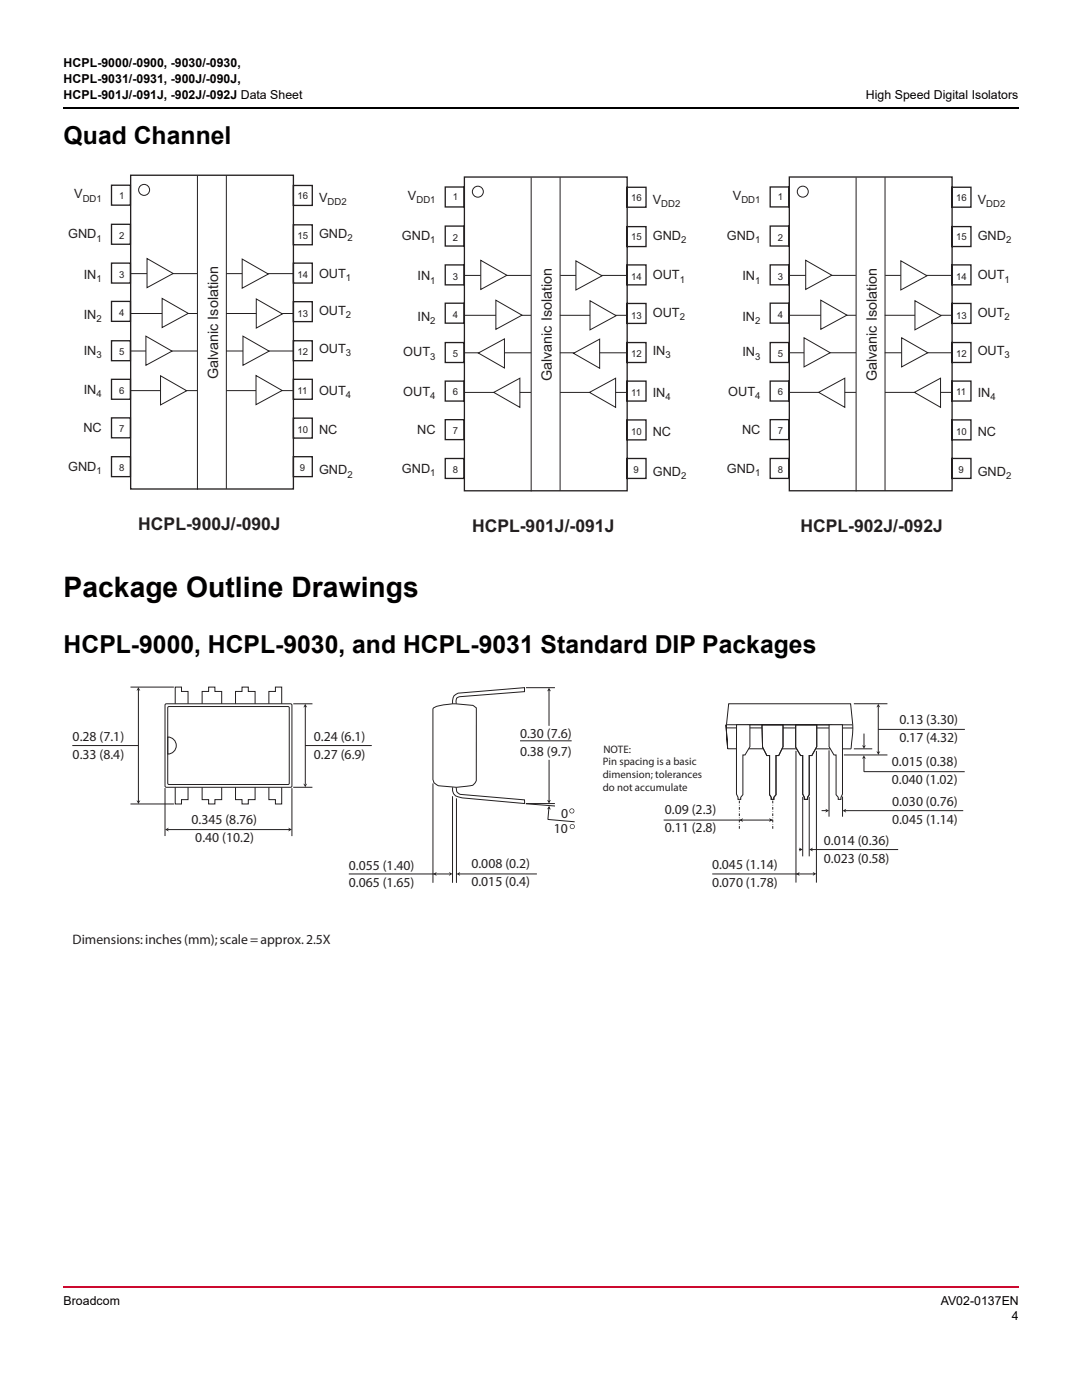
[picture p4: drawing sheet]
<svg xmlns="http://www.w3.org/2000/svg" width="216mm" height="279mm" viewBox="0 0 216 279" stroke-linecap="round" stroke-linejoin="round" font-family="sans-serif">
<path d="M12.5 256.7h.2v.3h-.2z" fill="#cc092f"/>
<path d="M12.7 256.9h190.7" fill="none" stroke="#cc092f" stroke-width=".36"/>
<path d="M12.5 21.4h.2v.4h-.2z" fill="#000"/>
<path d="M12.7 21.6h190.7" fill="none" stroke="#000" stroke-width=".36"/>
<path d="M13 33.9h189.5v73.5h-189.5z" fill="#fff"/>
<g fill="none" stroke="#231f20" stroke-width=".26">
<path d="M22.2 37h3.8v3.9h-3.8zM26.1 35h32.4v62.6h-32.4zM58.5 37h3.8v4h-3.8zM22.2 44.8h3.8v3.9h-3.8zM22.2 52.5h3.8v4h-3.8zM58.5 52.5h3.8v4h-3.8zM58.5 44.9h3.8v3.9h-3.8zM22.2 60.2h3.8v3.9h-3.8zM22.2 68h3.8v4h-3.8zM22.2 75.7h3.8v4h-3.8zM58.5 75.7h3.8v4h-3.8zM58.5 68h3.8v4h-3.8z"/>
<path d="M58.5 60.2h3.8v4h-3.8zM22.2 83.4h3.8v4h-3.8zM22.2 91.1h3.8v4h-3.8zM58.5 91.1h3.8v4h-3.8zM58.5 83.4h3.8v4h-3.8z"/>
</g>
<g fill="none" stroke="#231f20" stroke-width=".2">
<path d="M39.4 35.1v62.6M45.2 35v62.6M26 54.6h13.3M45.2 54.6h13.3M26 70h13.4M26.1 78h13.3M26.1 62.6h13.3M45.1 70h13.4M45.1 62.6h13.4M45.2 78h13.2"/>
<circle cx="28.8" cy="37.9" r="1.1"/>
</g>
<path d="M29.3 51.6l5.3 3-5.3 2.8z" fill="#fff"/>
<path d="M29.3 51.6l5.3 3-5.3 2.8z" fill="none" stroke="#231f20" stroke-width=".2"/>
<path d="M32.4 59.6l5.2 2.9-5.2 2.9z" fill="#fff"/>
<path d="M32.4 59.6l5.2 2.9-5.2 2.9z" fill="none" stroke="#231f20" stroke-width=".2"/>
<path d="M48.3 51.7l5.2 3-5.2 2.8z" fill="#fff"/>
<path d="M48.3 51.7l5.2 3-5.2 2.8z" fill="none" stroke="#231f20" stroke-width=".2"/>
<path d="M51.1 59.7l5.3 2.9-5.3 2.9z" fill="#fff"/>
<path d="M51.1 59.7l5.3 2.9-5.3 2.9z" fill="none" stroke="#231f20" stroke-width=".2"/>
<path d="M48.5 67.1l5.2 3-5.2 2.8z" fill="#fff"/>
<path d="M48.5 67.1l5.2 3-5.2 2.8z" fill="none" stroke="#231f20" stroke-width=".2"/>
<path d="M29.1 67.1l5.2 3-5.2 2.8z" fill="#fff"/>
<path d="M29.1 67.1l5.2 3-5.2 2.8z" fill="none" stroke="#231f20" stroke-width=".2"/>
<path d="M32 75l5.2 3-5.2 2.8z" fill="#fff"/>
<path d="M32 75l5.2 3-5.2 2.8z" fill="none" stroke="#231f20" stroke-width=".2"/>
<path d="M51.1 74.9l5.2 3-5.2 2.9z" fill="#fff"/>
<g fill="none" stroke="#231f20" stroke-width=".2">
<path d="M106 35.4v62.7M111.8 35.4v62.5M92.6 55h13.3M111.8 55h13.3M51.1 74.9l5.2 3-5.2 2.9zM92.6 70.4h13.4M92.7 78.3h13.3M92.7 62.9h13.3M111.7 62.9h13.4M111.7 70.4h13.4M111.8 78.3h13.2"/>
<circle cx="95.3" cy="38.3" r="1.1"/>
</g>
<g fill="none" stroke="#231f20" stroke-width=".26">
<path d="M88.8 37.3h3.8v4h-3.8zM92.7 35.3h32.4v62.6h-32.4zM125.1 37.4h3.8v4h-3.8zM88.8 45.1h3.8v4h-3.8zM88.8 52.9h3.8v4h-3.8zM125.1 52.9h3.8v3.9h-3.8zM125.1 45.2h3.8v4h-3.8zM88.8 60.5h3.8v4h-3.8zM88.8 68.4h3.8v3.9h-3.8zM88.8 76.1h3.8v3.9h-3.8zM125.1 76.1h3.8v3.9h-3.8zM125.1 68.4h3.8v3.9h-3.8z"/>
<path d="M125.1 60.6h3.8v3.9h-3.8zM88.8 83.8h3.8v3.9h-3.8zM88.8 91.5h3.8v4h-3.8zM125.1 91.5h3.8v4h-3.8zM125.1 83.8h3.8v4h-3.8z"/>
</g>
<path d="M95.9 52l5.2 2.9-5.2 2.9z" fill="#fff"/>
<path d="M95.9 52l5.2 2.9-5.2 2.9z" fill="none" stroke="#231f20" stroke-width=".2"/>
<path d="M98.9 59.9l5.3 3-5.3 2.8z" fill="#fff"/>
<path d="M98.9 59.9l5.3 3-5.3 2.8z" fill="none" stroke="#231f20" stroke-width=".2"/>
<path d="M114.9 52.1l5.2 2.9-5.2 2.9z" fill="#fff"/>
<path d="M114.9 52.1l5.2 2.9-5.2 2.9z" fill="none" stroke="#231f20" stroke-width=".2"/>
<path d="M117.7 60l5.2 3-5.2 2.8z" fill="#fff"/>
<path d="M117.7 60l5.2 3-5.2 2.8z" fill="none" stroke="#231f20" stroke-width=".2"/>
<path d="M95.4 70.5l5.3-2.9v5.8z" fill="#fff"/>
<path d="M95.4 70.5l5.3-2.9v5.8z" fill="none" stroke="#231f20" stroke-width=".2"/>
<path d="M98.5 78.3l5.2-2.8v5.8z" fill="#fff"/>
<path d="M98.5 78.3l5.2-2.8v5.8z" fill="none" stroke="#231f20" stroke-width=".2"/>
<path d="M117.6 78.3l5.2-2.8v5.8z" fill="#fff"/>
<path d="M117.6 78.3l5.2-2.8v5.8z" fill="none" stroke="#231f20" stroke-width=".2"/>
<path d="M114.4 70.5l5.3-2.8v5.8z" fill="#fff"/>
<g fill="none" stroke="#231f20" stroke-width=".2">
<path d="M170.8 35.4v62.7M176.6 35.4v62.5M157.4 55h13.4M176.6 55h13.4M114.4 70.5l5.3-2.8v5.8zM157.4 70.4h13.4M157.5 78.3h13.3M157.6 62.9h13.2M176.6 62.9h13.3M176.6 70.4h13.3M176.6 78.3h13.3"/>
<circle cx="160.2" cy="38.3" r="1.1"/>
</g>
<g fill="none" stroke="#231f20" stroke-width=".26">
<path d="M153.7 37.3h3.7v4h-3.7zM157.5 35.3h32.5v62.6h-32.5zM190 37.4h3.7v3.9h-3.7zM153.7 45.1h3.7v4h-3.7zM153.7 52.9h3.7v3.9h-3.7zM190 52.9h3.7v3.9h-3.7zM190 45.2h3.7v4h-3.7zM153.7 60.5h3.7v4h-3.7zM153.7 68.4h3.7v3.9h-3.7zM153.7 76.1h3.7v3.9h-3.7zM190 76.1h3.7v3.9h-3.7zM190 68.4h3.7v3.9h-3.7z"/>
<path d="M190 60.6h3.7v3.9h-3.7zM153.7 83.7h3.7v4h-3.7zM153.7 91.5h3.7v4h-3.7zM190 91.5h3.7v4h-3.7zM190 83.8h3.7v4h-3.7z"/>
</g>
<path d="M160.8 51.9l5.2 3-5.2 2.9z" fill="#fff"/>
<path d="M160.8 51.9l5.2 3-5.2 2.9z" fill="none" stroke="#231f20" stroke-width=".2"/>
<path d="M163.8 59.9l5.2 3-5.2 2.8z" fill="#fff"/>
<path d="M163.8 59.9l5.2 3-5.2 2.8z" fill="none" stroke="#231f20" stroke-width=".2"/>
<path d="M179.8 52.1l5.2 2.9-5.2 2.9z" fill="#fff"/>
<path d="M179.8 52.1l5.2 2.9-5.2 2.9z" fill="none" stroke="#231f20" stroke-width=".2"/>
<path d="M182.6 60l5.2 3-5.2 2.8z" fill="#fff"/>
<path d="M182.6 60l5.2 3-5.2 2.8z" fill="none" stroke="#231f20" stroke-width=".2"/>
<path d="M163.4 78.3l5.2-2.8v5.8z" fill="#fff"/>
<path d="M163.4 78.3l5.2-2.8v5.8z" fill="none" stroke="#231f20" stroke-width=".2"/>
<path d="M182.5 78.3l5.2-2.8v5.8z" fill="#fff"/>
<path d="M182.5 78.3l5.2-2.8v5.8z" fill="none" stroke="#231f20" stroke-width=".2"/>
<path d="M160.4 67.4l5.3 3-5.3 2.8z" fill="#fff"/>
<path d="M160.4 67.4l5.3 3-5.3 2.8z" fill="none" stroke="#231f20" stroke-width=".2"/>
<path d="M179.9 67.4l5.2 3-5.2 2.8z" fill="#fff"/>
<path d="M179.9 67.4l5.2 3-5.2 2.8z" fill="none" stroke="#231f20" stroke-width=".2"/>
<path d="M13 135.4h181.2v54.8h-181.2z" fill="#fff"/>
<path d="M26 137.1h8.7M27.6 137.6v22.5M86.5 141.3a10.9 10.9 0 0 1 4.4-.8l3.4 .3 .7 .5v14.5a1.76 1.76 0 0 1-1.9 1.1 14.3 14.3 0 0 1-5.8-.2 1.26 1.26 0 0 1-.9-1.1v-14.1zM90.3 157.1a1.51 1.51 0 0 0 1.1 1.9l.8 .2 12.5 1.2v-.8l-12.9-1.1-.7-.6-.1-.8M91 140.4v-.6a.68 .68 0 0 1 .8-.8l12.9-1v-.8l-13.3 1.1a1.63 1.63 0 0 0-1.1 2.2M26 160.5h8.7" fill="none" stroke="#231f20" stroke-width=".2"/>
<path d="M27.6 137.1l.4 .8-.4-.3-.4 .3z" fill="#231f20"/>
<path d="M86.4 156.3v19.9M90.3 158.9v17.3" fill="none" stroke="#231f20" stroke-width=".2"/>
<path d="M86.4 174.4l.7-.4-.2 .4 .2 .4z" fill="#231f20"/>
<path d="M69.6 174.4h20.1" fill="none" stroke="#231f20" stroke-width=".2"/>
<path d="M89.6 174l.7 .4-.7 .4 .2-.4z" fill="#231f20"/>
<path d="M91.1 159.3v16.9M91.6 174.4h15.5" fill="none" stroke="#231f20" stroke-width=".2"/>
<path d="M91.1 174.4l.7-.4-.2 .4 .2 .4z" fill="#231f20"/>
<path d="M105 137.2h5.7M109.6 137.6v7.3M105 160.4h5.7M109.3 163.5l5.4 .5" fill="none" stroke="#231f20" stroke-width=".2"/>
<g fill="#231f20">
<path d="M109.2 159.6l.4 .2 .3-.2-.3 .8z"/>
<path d="M109.5 137.2l.4 .8-.4-.2-.3 .2z"/>
<path d="M113.7 161.8a.4 .4 0 0 1 .8 0 .4 .4 0 0 1-.8 0zM113.6 161.8a.5 .5 0 0 0 1 0 .5 .5 0 0 0-1 0z" fill-rule="evenodd"/>
<path d="M113.8 165a.4 .4 0 0 1 .8 0 .4 .4 0 0 1-.8 0zM113.7 165a.5 .5 0 0 0 1 0 .5 .5 0 0 0-1 0z" fill-rule="evenodd"/>
</g>
<path d="M58.5 140.5h3.8M60.9 140.9v15.6M62.3 157.1h-3.8M103.8 147.8h10.3" fill="none" stroke="#231f20" stroke-width=".2"/>
<g fill="#231f20">
<path d="M60.9 140.5l.4 .7-.4-.2-.4 .2z"/>
<path d="M60.5 156.4l.4 .2 .4-.2-.4 .7z"/>
</g>
<path d="M32.9 157.3v9.5M58.2 157.3v9.6" fill="none" stroke="#231f20" stroke-width=".2"/>
<g fill="#231f20">
<path d="M32.9 165.6l.8-.4-.2 .4 .2 .3z"/>
<path d="M57.5 165.2l.7 .3-.7 .4 .2-.4z"/>
</g>
<g fill="none" stroke="#231f20" stroke-width=".2">
<path d="M33 140.5h25.2v16.5h-25.2zM33.5 147.1a1.7 1.7 0 0 1 1.7 1.7 1.7 1.7 0 0 1-1.7 1.7zM33.5 141.1h24.1v15.4h-24.1zM35 157.1v3.4h1.2v-.9h1.3v-2.5M37.5 140.4v-2.4h-1.3v-.9h-1.2v3.4M40.3 157.1v2.5h1.3v.9h1.3v-.9h1.3v-2.5M40.3 140.5v-2.5h1.3v-.9h1.3v.9h1.3v2.5M47 157.1v2.5h1.3v.9h1.2v-.9h1.4v-2.5M47 140.5v-2.5h1.3v-.9h1.2v.9h1.4v2.5M53.7 140.4v-2.4h1.3v-.9h1.2v3.4M56.2 157.1v3.4h-1.2v-.9h-1.3v-2.5M33.4 165.6h24.5"/>
<path d="M104.9 160.4l5.8 .5"/>
</g>
<path d="M27.2 159.7l.4 .2 .4-.2-.4 .8z" fill="#231f20"/>
<path d="M144.9 144.6l.3 4.8zM144.9 145.3h25.3M145.2 149.4l24.6 .1" fill="none" stroke="#231f20" stroke-width=".2"/>
<path d="M152 144.6h4.2v4.4l-.8 1.8h-.6v7.8l-.4 .5v.4h-.5v-.4l-.3-.5v-7.8h-.6l-.8-1.7z" fill-rule="evenodd" fill="#fff"/>
<path d="M152 144.6h4.2v4.4l-.8 1.8h-.6v7.8l-.4 .5v.4h-.5v-.4l-.3-.5v-7.8h-.6l-.8-1.7z" fill="none" stroke="#231f20" stroke-width=".2"/>
<path d="M158.8 144.6h4.2v4.4l-1 1.8h-.5v7.8l-.4 .5v.4h-.6v-.4l-.3-.6v-7.7h-.5l-.9-1.7z" fill-rule="evenodd" fill="#fff"/>
<path d="M144.9 144.6l25.3 .1M145 144.5l.4-4h24.3l.5 4.1M158.8 144.6h4.2v4.4l-1 1.8h-.5v7.8l-.4 .5v.4h-.6v-.4l-.3-.6v-7.7h-.5l-.9-1.7zM165.4 149.7v13.3M168.1 159v4M163.9 161.8h1" fill="none" stroke="#231f20" stroke-width=".2"/>
<path d="M164.7 161.4l.7 .4-.7 .4 .2-.4z" fill="#231f20"/>
<path d="M168.6 161.8h23.6" fill="none" stroke="#231f20" stroke-width=".2"/>
<path d="M168.1 161.8l.8-.4-.3 .4 .3 .4z" fill="#231f20"/>
<path d="M158.8 149.8v26.3M160.2 159v11.9M161.5 159v11.9M162.9 149.9v26.2M170.2 144.6l-.4 4.8M132.4 163.7h21.8" fill="none" stroke="#231f20" stroke-width=".2"/>
<path d="M147.5 159.8v5.6" fill="none" stroke="#231f20" stroke-width=".2" stroke-dasharray=".5 .3 .1 .3" stroke-linecap="butt"/>
<g fill="#231f20">
<path d="M147.5 163.7l.8-.4-.2 .4 .2 .3z"/>
<path d="M153.4 163.3l.8 .4-.8 .4 .3-.4z"/>
</g>
<path d="M142.1 174.4h20.4" fill="none" stroke="#231f20" stroke-width=".2"/>
<g fill="#231f20">
<path d="M158.8 174.4l.8-.4-.3 .4 .3 .4z"/>
<path d="M162.2 174l.7 .4-.7 .4 .2-.4z"/>
</g>
<path d="M162 169.5h17.2" fill="none" stroke="#231f20" stroke-width=".2"/>
<g fill="#231f20">
<path d="M161.5 169.5l.7-.3-.2 .3 .2 .4z"/>
<path d="M159.4 169.2l.8 .3-.8 .4 .2-.4z"/>
</g>
<path d="M168.4 150.7h8.7M170.4 149.4h3.6M170.4 140.4h6.7M175.2 141v9.3" fill="none" stroke="#231f20" stroke-width=".2"/>
<g fill="#231f20">
<path d="M175.2 140.4l.4 .8-.4-.2-.3 .2z"/>
<path d="M174.9 149.9l.4 .2 .3-.2-.3 .8z"/>
</g>
<path d="M172.4 146.4v2.5" fill="none" stroke="#231f20" stroke-width=".2"/>
<path d="M172 148.7l.4 .2 .4-.2-.4 .7z" fill="#231f20"/>
<path d="M172.4 151.2v2.8" fill="none" stroke="#231f20" stroke-width=".2"/>
<path d="M172.4 150.7l.4 .8-.4-.3-.4 .3z" fill="#231f20"/>
<path d="M172.4 154h20.1M175.2 145.6h17.3M159.4 169.5h.4" fill="none" stroke="#231f20" stroke-width=".2"/>
<path d="M154.2 159.8v5.6" fill="none" stroke="#231f20" stroke-width=".2" stroke-dasharray=".5 .3 .1 .3" stroke-linecap="butt"/>
<path d="M165.4 144.6h2.7v13.9l-.3 .6v.4h-.5v-.4l-.5-.5v-7.9h-.4l-1-1.7z" fill-rule="evenodd" fill="#fff"/>
<path d="M165.4 144.6h2.7v13.9l-.3 .6v.4h-.5v-.4l-.5-.5v-7.9h-.4l-1-1.7z" fill="none" stroke="#231f20" stroke-width=".2"/>
<path d="M147 144.6h2.6v4.4l-.9 1.7h-.5v7.9l-.4 .5v.4h-.5v-.4l-.3-.6z" fill-rule="evenodd" fill="#fff"/>
<path d="M14.4 148.8h13.2M60.9 148.8h13.3M109.6 151.6v8.4M145 144.5l-.1 .1M147 144.6h2.6v4.4l-.9 1.7h-.5v7.9l-.4 .5v.4h-.5v-.4l-.3-.6zM109.6 161l-.3 2.5" fill="none" stroke="#231f20" stroke-width=".2"/>
<path d="M109.6 160.9l.3 .7-.4-.2-.4 .1z" fill="#231f20"/>
<text font-size="5.6" x="12.7" y="119.1">Package Outline Drawings</text>
<g font-size="4.9">
<text x="12.7" y="28.7">Quad Channel</text>
<text x="12.7" y="130.3">HCPL-9000, HCPL-9030, and HCPL-9031 Standard DIP Packages</text>
</g>
<g font-size="3.5" fill="#231f20">
<text x="27.6" y="105.9">HCPL-900J/-090J</text>
<text x="94.2" y="106.2">HCPL-901J/-091J</text>
<text x="159.7" y="106.2">HCPL-902J/-092J</text>
</g>
<g font-size="2.9" fill="#231f20">
<text x="43.5" y="75.7" transform="rotate(-90 43.5 75.7)">Galvanic Isolation</text>
<text x="110.1" y="76.1" transform="rotate(-90 110.1 76.1)">Galvanic Isolation</text>
<text x="175" y="76.1" transform="rotate(-90 175 76.1)">Galvanic Isolation</text>
</g>
<g font-size="2.7" fill="#231f20">
<text x="14.5" y="147.9">0.28 (7.1)</text>
<text x="62.6" y="147.9">0.24 (6.1)</text>
<text x="103.8" y="147.3">0.30 (7.6)</text>
<text x="179.5" y="144.5">0.13 (3.30)</text>
<text x="179.5" y="148.1">0.17 (4.32)</text>
<text x="14.5" y="151.5">0.33 (8.4)</text>
<text x="62.6" y="151.5">0.27 (6.9)</text>
<text x="103.8" y="150.9">0.38 (9.7)</text>
<text x="178" y="152.9">0.015 (0.38)</text>
<text x="178" y="156.5">0.040 (1.02)</text>
<text x="178" y="160.8">0.030 (0.76)</text>
<text x="38.2" y="164.5">0.345 (8.76)</text>
<text x="110.5" y="166.3">10</text>
<text x="112" y="163.3">0</text>
<text x="132.7" y="162.5">0.09 (2.3)</text>
<text x="132.7" y="166.1">0.11 (2.8)</text>
<text x="178" y="164.4">0.045 (1.14)</text>
<text x="39" y="168.1">0.40 (10.2)</text>
<text x="69.6" y="173.5">0.055 (1.40)</text>
<text x="94.1" y="173.3">0.008 (0.2)</text>
<text x="142.1" y="173.3">0.045 (1.14)</text>
<text x="164.4" y="168.6">0.014 (0.36)</text>
<text x="164.4" y="172.2">0.023 (0.58)</text>
<text x="69.6" y="177.1">0.065 (1.65)</text>
<text x="94.1" y="176.8">0.015 (0.4)</text>
<text x="142.1" y="176.9">0.070 (1.78)</text>
<text x="14.5" y="188.3">Dimensions: inches (mm); scale = approx. 2.5X</text>
</g>
<g font-size="2.5">
<text x="12.7" y="13.4">HCPL-9000/-0900, -9030/-0930,</text>
<text x="12.7" y="16.5">HCPL-9031/-0931, -900J/-090J,</text>
<text x="12.7" y="19.7">HCPL-901J/-091J, -902J/-092J Data Sheet</text>
<text x="172.8" y="19.7">High Speed Digital Isolators</text>
<text x="12.7" y="260.3">Broadcom</text>
<text x="187.7" y="260.3">AV02-0137EN</text>
<text x="201.9" y="263.5">4</text>
</g>
<g font-size="2.5" fill="#231f20">
<text x="14.8" y="39.6">V</text>
<text x="63.7" y="40.3">V</text>
<text x="81.4" y="39.9">V</text>
<text x="130.2" y="40.7">V</text>
<text x="146.2" y="39.9">V</text>
<text x="195.1" y="40.7">V</text>
<text x="13.6" y="47.6">GND</text>
<text x="63.7" y="47.5">GND</text>
<text x="80.2" y="47.9">GND</text>
<text x="130.2" y="47.9">GND</text>
<text x="145" y="47.9">GND</text>
<text x="195.1" y="47.9">GND</text>
<text x="16.7" y="55.6">IN</text>
<text x="63.7" y="55.4">OUT</text>
<text x="83.3" y="56">IN</text>
<text x="130.2" y="55.7">OUT</text>
<text x="148.1" y="56">IN</text>
<text x="195.1" y="55.7">OUT</text>
<text x="16.7" y="63.6">IN</text>
<text x="63.7" y="62.9">OUT</text>
<text x="83.3" y="64">IN</text>
<text x="130.2" y="63.3">OUT</text>
<text x="148.1" y="64">IN</text>
<text x="195.1" y="63.3">OUT</text>
<text x="16.7" y="70.8">IN</text>
<text x="63.7" y="70.4">OUT</text>
<text x="80.5" y="71.1">OUT</text>
<text x="130.2" y="70.8">IN</text>
<text x="148.1" y="71.1">IN</text>
<text x="195.1" y="70.8">OUT</text>
<text x="16.7" y="78.6">IN</text>
<text x="63.7" y="78.8">OUT</text>
<text x="80.5" y="78.9">OUT</text>
<text x="130.2" y="79.2">IN</text>
<text x="145.3" y="78.9">OUT</text>
<text x="195.1" y="79.1">IN</text>
<text x="16.6" y="86.2">NC</text>
<text x="63.7" y="86.7">NC</text>
<text x="83.2" y="86.6">NC</text>
<text x="130.2" y="87.1">NC</text>
<text x="148.1" y="86.6">NC</text>
<text x="195.1" y="87.1">NC</text>
<text x="13.6" y="94">GND</text>
<text x="63.7" y="94.7">GND</text>
<text x="80.2" y="94.4">GND</text>
<text x="130.2" y="95">GND</text>
<text x="145" y="94.4">GND</text>
<text x="195.1" y="95">GND</text>
</g>
<g font-size="2.2" fill="#231f20">
<text x="120.3" y="152.7">Pin spacing is a basic</text>
<text x="120.3" y="155.3">dimension; tolerances</text>
<text x="120.4" y="150.3">NOTE:</text>
<text x="120.3" y="157.9">do not accumulate</text>
</g>
<g font-size="1.9" fill="#231f20">
<text x="16.5" y="40.2">DD1</text>
<text x="23.8" y="39.6">1</text>
<text x="59.3" y="39.7">16</text>
<text x="65.4" y="41">DD2</text>
<text x="83.1" y="40.6">DD1</text>
<text x="90.4" y="40">1</text>
<text x="125.9" y="40">16</text>
<text x="131.9" y="41.3">DD2</text>
<text x="147.9" y="40.6">DD1</text>
<text x="155.2" y="40">1</text>
<text x="190.8" y="40">16</text>
<text x="196.8" y="41.3">DD2</text>
<text x="23.8" y="47.7">2</text>
<text x="59.3" y="47.6">15</text>
<text x="125.9" y="48">15</text>
<text x="190.8" y="48">15</text>
<text x="19.3" y="48.2">1</text>
<text x="69.3" y="48.2">2</text>
<text x="85.9" y="48.6">1</text>
<text x="90.4" y="48">2</text>
<text x="135.9" y="48.5">2</text>
<text x="150.7" y="48.6">1</text>
<text x="155.2" y="48">2</text>
<text x="200.7" y="48.5">2</text>
<text x="19.3" y="56.2">1</text>
<text x="23.8" y="55.5">3</text>
<text x="59.3" y="55.5">14</text>
<text x="69" y="56">1</text>
<text x="85.9" y="56.6">1</text>
<text x="90.4" y="55.8">3</text>
<text x="125.9" y="55.8">14</text>
<text x="135.6" y="56.4">1</text>
<text x="150.7" y="56.6">1</text>
<text x="155.2" y="55.8">3</text>
<text x="190.8" y="55.8">14</text>
<text x="200.5" y="56.4">1</text>
<text x="19.3" y="64.3">2</text>
<text x="23.8" y="63.1">4</text>
<text x="59.3" y="63.2">13</text>
<text x="69" y="63.6">2</text>
<text x="85.9" y="64.6">2</text>
<text x="90.4" y="63.5">4</text>
<text x="125.9" y="63.6">13</text>
<text x="135.6" y="63.9">2</text>
<text x="150.7" y="64.6">2</text>
<text x="155.2" y="63.5">4</text>
<text x="190.8" y="63.6">13</text>
<text x="200.5" y="63.9">2</text>
<text x="19.3" y="71.4">3</text>
<text x="23.8" y="70.9">5</text>
<text x="59.3" y="70.9">12</text>
<text x="69" y="71">3</text>
<text x="85.9" y="71.8">3</text>
<text x="90.4" y="71.2">5</text>
<text x="125.9" y="71.3">12</text>
<text x="132.8" y="71.4">3</text>
<text x="150.7" y="71.8">3</text>
<text x="155.2" y="71.2">5</text>
<text x="190.8" y="71.3">12</text>
<text x="200.5" y="71.4">3</text>
<text x="19.3" y="79.2">4</text>
<text x="23.8" y="78.6">6</text>
<text x="59.3" y="78.6">11</text>
<text x="69" y="79.4">4</text>
<text x="85.9" y="79.6">4</text>
<text x="90.4" y="78.9">6</text>
<text x="125.9" y="78.9">11</text>
<text x="132.8" y="79.8">4</text>
<text x="150.7" y="79.6">4</text>
<text x="155.2" y="78.9">6</text>
<text x="190.8" y="78.9">11</text>
<text x="197.6" y="79.8">4</text>
<text x="23.8" y="86.3">7</text>
<text x="59.3" y="86.4">10</text>
<text x="90.4" y="86.6">7</text>
<text x="125.9" y="86.8">10</text>
<text x="155.2" y="86.6">7</text>
<text x="190.8" y="86.8">10</text>
<text x="19.3" y="94.7">1</text>
<text x="23.8" y="94">8</text>
<text x="59.8" y="94">9</text>
<text x="69.3" y="95.3">2</text>
<text x="85.9" y="95">1</text>
<text x="90.4" y="94.3">8</text>
<text x="126.4" y="94.3">9</text>
<text x="135.9" y="95.7">2</text>
<text x="150.7" y="95">1</text>
<text x="155.2" y="94.3">8</text>
<text x="191.3" y="94.3">9</text>
<text x="200.7" y="95.6">2</text>
</g>
</svg>
